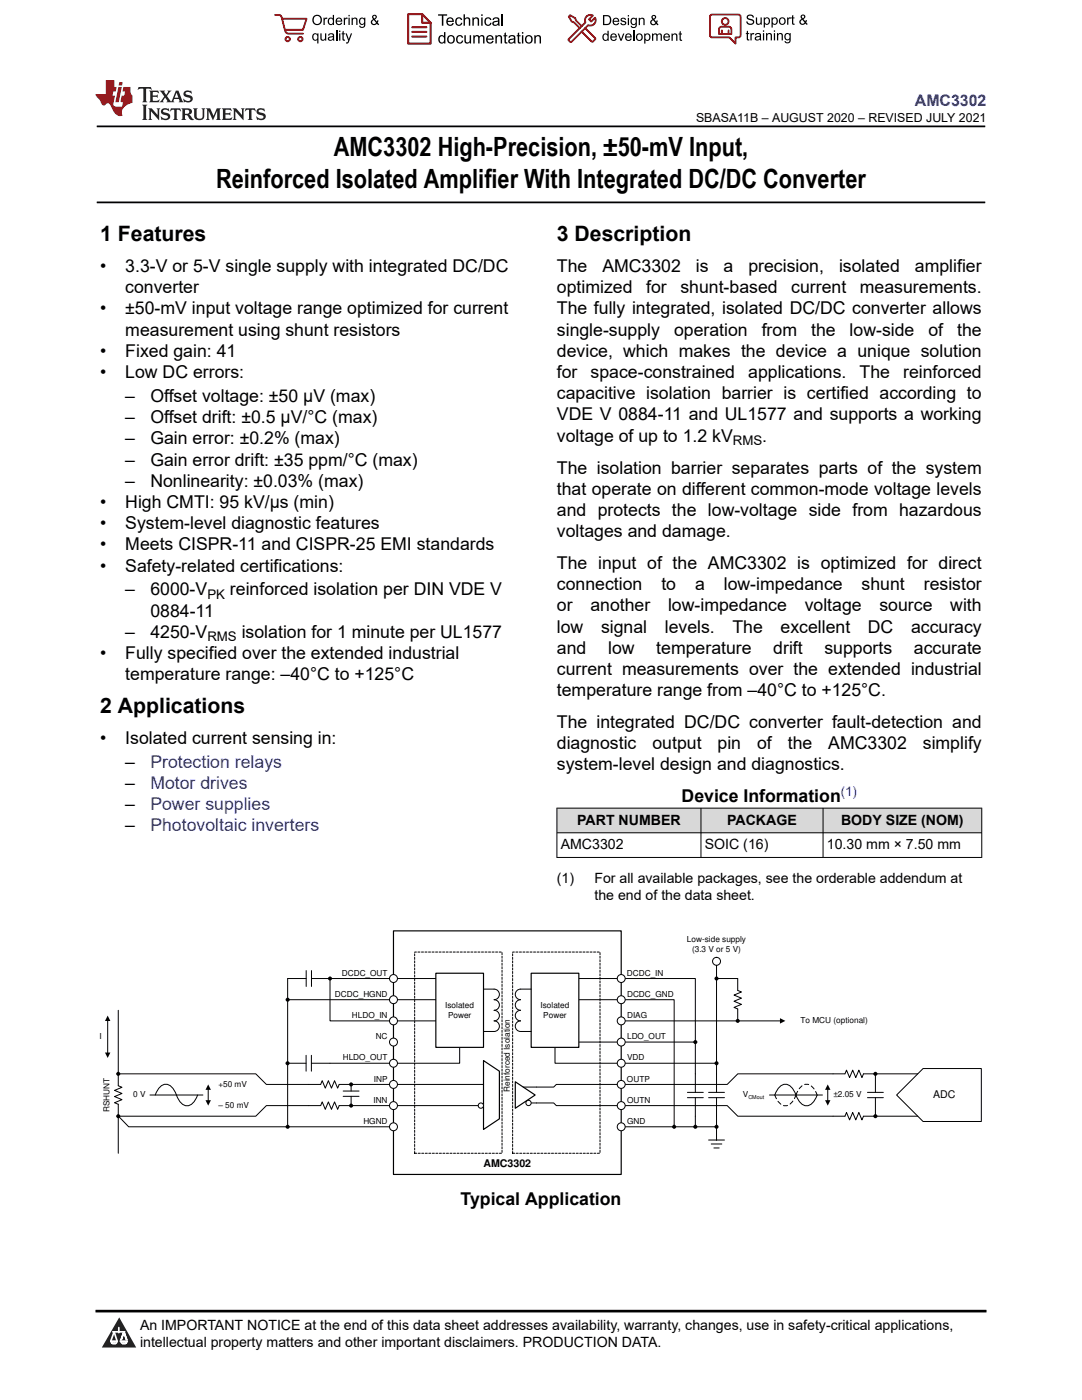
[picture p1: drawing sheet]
<svg xmlns="http://www.w3.org/2000/svg" width="216mm" height="279mm" viewBox="0 0 216 279" stroke-linecap="round" stroke-linejoin="round" font-family="sans-serif">
<path d="M19.3 25.2h177.3M19.3 40.4h177.3" fill="none" stroke="#000" stroke-width=".35"/>
<g fill="#d8d8d8">
<path d="M111.1 161.3h84.8v4.9h-84.8z" fill-rule="evenodd"/>
<path d="M111.2 161.3h28.6v4.8h-28.6z" fill-rule="evenodd"/>
<path d="M139.9 161.3h24.3v4.8h-24.3z" fill-rule="evenodd"/>
<path d="M164.3 161.3h31.5v4.8h-31.5z" fill-rule="evenodd"/>
</g>
<g fill="none" stroke="#000" stroke-width=".2">
<path d="M111.1 161.3h84.9M111.1 166.2h84.9M111.1 171.1h84.9M111.1 161.2v10M139.9 161.2v10M164.2 161.2v10M195.9 161.2v10M78.5 199.5h8.5M78.5 195.3h8.4M115.5 199.5h19v25.4M115.5 195.3h8.4M78.5 216.4h18"/>
<path d="M78.5 203.7h8.5M91.7 209v3.2h-13.2M110.7 209v3.2h13.3M115.5 208h8.5M124 216.4h-13l-.5 .5h-3.5M166.2 214.3h-19l-2.1 2.1h-21.2M78.5 220.6h21.1M107 220.1h3.5l.5 .5h34.1l2.1 2.2h19"/>
</g>
<path d="M78.5 185.8h45.5v48.6h-45.5z" fill="none" stroke="#000" stroke-width=".23"/>
<path d="M82.7 190h17.5v40.2h-17.5zM102.3 190h17.4v40.2h-17.4z" fill="none" stroke="#000" stroke-width=".2" stroke-dasharray=".4 .3"/>
<path d="M106 194.2h9.5v14.8h-9.5z" fill-rule="evenodd" fill="#fff"/>
<path d="M106 194.2h9.5v14.8h-9.5z" fill="none" stroke="#000" stroke-width=".23"/>
<path d="M87 194.2h9.5v14.8h-9.5z" fill-rule="evenodd" fill="#fff"/>
<path d="M87 194.2h9.5v14.8h-9.5z" fill="none" stroke="#000" stroke-width=".23"/>
<path d="M57.1 199.5h21.4M57.4 195.3h3.7M61.1 193.7v3.2M62.2 195.3h16.3M62.2 193.7v3.2M65.9 195.3v8.4h12.6M96.5 197.4h2.1a1.06 1.06 0 0 1 1 1.1 1.06 1.06 0 0 1-1 1 1.06 1.06 0 0 1 1 1.1 1.06 1.06 0 0 1-1 1 1.06 1.06 0 0 1 1 1.1 1.06 1.06 0 0 1-1 1 1.06 1.06 0 0 1 1 1.1 1.06 1.06 0 0 1-1 1.1h-2.1M106 197.4h-2.1a1.06 1.06 0 0 0-1.1 1.1 1.06 1.06 0 0 0 1.1 1 1.06 1.06 0 0 0-1.1 1.1 1.06 1.06 0 0 0 1.1 1 1.06 1.06 0 0 0-1.1 1.1 1.06 1.06 0 0 0 1.1 1 1.06 1.06 0 0 0-1.1 1.1 1.06 1.06 0 0 0 1.1 1.1h2.1M65.8 212.2h12.7M70.1 216.4h8.4M23.6 222.8l2.1 2.1h52.8M70.1 220.6h8.4" fill="none" stroke="#000" stroke-width=".2"/>
<g fill="#000">
<circle cx="57.4" cy="199.5" r=".41"/>
<circle cx="65.8" cy="195.3" r=".41"/>
</g>
<circle cx="78.5" cy="224.9" r=".79" fill="#fff"/>
<circle cx="78.5" cy="224.9" r=".79" fill="none" stroke="#000" stroke-width=".2"/>
<circle cx="78.5" cy="216.4" r=".79" fill="#fff"/>
<circle cx="78.5" cy="216.4" r=".79" fill="none" stroke="#000" stroke-width=".2"/>
<circle cx="78.5" cy="220.6" r=".79" fill="#fff"/>
<circle cx="78.5" cy="220.6" r=".79" fill="none" stroke="#000" stroke-width=".2"/>
<circle cx="78.5" cy="199.5" r=".79" fill="#fff"/>
<circle cx="78.5" cy="199.5" r=".79" fill="none" stroke="#000" stroke-width=".2"/>
<circle cx="78.5" cy="203.7" r=".79" fill="#fff"/>
<circle cx="78.5" cy="203.7" r=".79" fill="none" stroke="#000" stroke-width=".2"/>
<circle cx="78.5" cy="212.2" r=".79" fill="#fff"/>
<circle cx="78.5" cy="212.2" r=".79" fill="none" stroke="#000" stroke-width=".2"/>
<circle cx="78.5" cy="195.3" r=".79" fill="#fff"/>
<circle cx="78.5" cy="195.3" r=".79" fill="none" stroke="#000" stroke-width=".2"/>
<circle cx="78.5" cy="208" r=".79" fill="#fff"/>
<g fill="none" stroke="#000" stroke-width=".2">
<path d="M57.4 195.3v29.6h-.3M124 195.3h14.7v12.7h-14.7M142.7 195.3h4.5v2.4l.7 .3-1.4 .6 1.4 .6-1.4 .6 1.4 .6-1.4 .7 .7 .3v2.3M143 192.6v21.7M21.5 203.6v6.6M23.3 214.3h27.7l2.2 2.1h10.8l.3-.7 .6 1.5 .6-1.5 .6 1.5 .7-1.5 .6 1.5 .3-.8h2.4v1.3M23.6 201.6v15.1l.7 .3-1.4 .6 1.4 .6-1.4 .6 1.4 .7-1.4 .6 .7 .3v9.8M29.9 218.5h10.6M31 218.5a2.59 2.59 0 0 1 2.4-2.1 2.97 2.97 0 0 1 1.8 2.1 2.59 2.59 0 0 0 2.4 2.2 2.97 2.97 0 0 0 1.8-2.2M41.5 217.4v2.3M57.1 212.2h4M61.1 210.6v3.2"/>
<path d="M62.1 210.6v3.2M62.1 212.2h3.7M68.5 218.8h3.1M68.5 217.7h3.1M70.1 218.8v1.8h-2.4l-.3 .8-.6-1.5-.7 1.5-.6-1.5-.6 1.5-.6-1.5-.3 .7h-10.8l-2.2 2.2h-27.7M124 212.2h19M124 203.7h31.8M137.2 218h3.1M137.2 219.1h3.1M138.5 208h.2M138.7 214.3v3.7M138.7 219.1v3.7"/>
<path d="M138.5 224.9h.2M141.4 227.5h3.2M141.9 228.3h2.1M142.4 229.1h1.1M142.7 224.9h.3v2.6M143 222.8v2.1h-19"/>
<circle cx="143" cy="191.9" r=".79"/>
<circle cx="78.5" cy="208" r=".79"/>
</g>
<g fill="#000">
<path d="M21.5 202.7l.5 1.1h-1.1zM20.9 210.1h1.1l-.5 1zM41 219.6h1.1l-.6 1zM41.5 216.4l.6 1.1h-1.1zM155.6 203.2l1.1 .5-1.1 .6z"/>
<circle cx="143" cy="195.3" r=".4"/>
<circle cx="23.6" cy="214.3" r=".41"/>
<circle cx="57.4" cy="212.2" r=".4"/>
<circle cx="70.1" cy="216.4" r=".4"/>
<circle cx="138.7" cy="208" r=".4"/>
<circle cx="143" cy="212.2" r=".4"/>
<circle cx="23.6" cy="222.8" r=".41"/>
<circle cx="57.4" cy="224.9" r=".41"/>
<circle cx="70.1" cy="220.6" r=".4"/>
<circle cx="138.7" cy="224.9" r=".4"/>
<circle cx="143" cy="224.9" r=".4"/>
</g>
<circle cx="124" cy="199.5" r=".79" fill="#fff"/>
<circle cx="124" cy="199.5" r=".79" fill="none" stroke="#000" stroke-width=".2"/>
<circle cx="124" cy="208" r=".79" fill="#fff"/>
<circle cx="124" cy="208" r=".79" fill="none" stroke="#000" stroke-width=".2"/>
<circle cx="124" cy="216.4" r=".79" fill="#fff"/>
<circle cx="124" cy="216.4" r=".79" fill="none" stroke="#000" stroke-width=".2"/>
<circle cx="124" cy="212.2" r=".79" fill="#fff"/>
<circle cx="124" cy="212.2" r=".79" fill="none" stroke="#000" stroke-width=".2"/>
<circle cx="124" cy="220.6" r=".79" fill="#fff"/>
<circle cx="124" cy="220.6" r=".79" fill="none" stroke="#000" stroke-width=".2"/>
<circle cx="124" cy="195.3" r=".79" fill="#fff"/>
<circle cx="124" cy="195.3" r=".79" fill="none" stroke="#000" stroke-width=".2"/>
<circle cx="124" cy="203.7" r=".79" fill="#fff"/>
<circle cx="124" cy="203.7" r=".79" fill="none" stroke="#000" stroke-width=".2"/>
<circle cx="124" cy="224.9" r=".79" fill="#fff"/>
<g fill="none" stroke="#000" stroke-width=".2">
<path d="M138.7 208v6.3M141.4 218h3.2M141.4 219.1h3.2M143 214.3v3.7M143 219.1v3.7M146.9 203.7h.3M138.7 222.8v2.1"/>
<circle cx="124" cy="224.9" r=".79"/>
</g>
<circle cx="147.2" cy="203.7" r=".4" fill="#000"/>
<path d="M96.5 211.7l3.1 2.1v9.5l-3.1 2.1z" fill-rule="evenodd" fill="#fff"/>
<path d="M96.5 211.7l3.1 2.1v9.5l-3.1 2.1z" fill="none" stroke="#000" stroke-width=".23"/>
<path d="M102.8 215.9l4 2.6-4 2.7z" fill="#fff"/>
<path d="M102.8 215.9l4 2.6-4 2.7z" fill="none" stroke="#000" stroke-width=".23"/>
<path d="M104.4 216.9h2.6M105.5 220.1h1.5" fill="none" stroke="#000" stroke-width=".2"/>
<circle cx="105.5" cy="220.1" r=".53" fill="#fff"/>
<circle cx="105.5" cy="220.1" r=".53" fill="none" stroke="#000" stroke-width=".2"/>
<circle cx="95.9" cy="220.6" r=".53" fill="#fff"/>
<g fill="none" stroke="#000" stroke-width=".2">
<path d="M153.5 218.5h10.6M154.6 218.5a2.59 2.59 0 0 1 2.4-2.1 2.97 2.97 0 0 1 1.8 2.1 2.59 2.59 0 0 0 2.4 2.2 2.97 2.97 0 0 0 1.9-2.2M165.2 217.4v2.3"/>
<circle cx="95.9" cy="220.6" r=".53"/>
</g>
<path d="M154.6 218.5a2.59 2.59 0 0 0 2.4 2.2 2.97 2.97 0 0 0 1.8-2.2M158.8 218.5a2.59 2.59 0 0 1 2.4-2.1 2.97 2.97 0 0 1 1.9 2.1" fill="none" stroke="#000" stroke-width=".2" stroke-dasharray=".8 .6"/>
<path d="M164.6 219.6h1.1l-.5 1zM165.2 216.4l.5 1.1h-1.1z" fill="#000"/>
<path d="M178.9 218.5l5.3-5.2h11.6v10.5h-11.6z" fill-rule="evenodd" fill="#fff"/>
<path d="M166.2 214.3h2.4l.3-.7 .6 1.4 .6-1.4 .7 1.4 .6-1.4 .6 1.4 .3-.7h10.8M173.1 219.1h3.2M173.1 218h3.2M174.7 214.3v3.7M174.7 219.1v3.7M178.9 218.5l5.3-5.2h11.6v10.5h-11.6zM134.3 224.9h.2M166.2 222.8h2.4l.3-.8 .6 1.5 .6-1.5 .7 1.5 .6-1.5 .6 1.5 .3-.7h10.8" fill="none" stroke="#000" stroke-width=".2"/>
<g fill="#000">
<circle cx="174.7" cy="214.3" r=".41"/>
<circle cx="134.5" cy="224.9" r=".4"/>
<circle cx="174.7" cy="222.8" r=".41"/>
</g>
<path d="M0 0h215.9v23.8h-215.9z" fill-rule="evenodd" fill="#fff"/>
<path d="M27.7 17.4l-.2 .6 .5-.3h.6v.1v2.2l-.2 .4h1l-.2-.4v-2.2v-.1h.5l.5 .3-.1-.6zM29.8 18.1l.2 .4v1.5l-.2 .4h1.9l.1-.6a1.08 1.08 0 0 1-1.3 .2v-.7h.6l.4 .2v-.6l-.4 .2h-.6v-.6l.2-.1a1 1 0 0 1 1 .2l-.1-.5zM31.8 18.1l1 1.1-1 1.2h.9l-.2-.2 .4-.7 .5 .7-.2 .2h1.6l-.2-.2 .1-.4h1l.1 .4-.1 .2h.9l-.2-.3-.8-2h-.5l-1 2.2-.8-1.1 .9-1.1h-.8l.2 .2-.5 .7-.3-.7 .1-.2zM35.2 18.5l.4 1h-.8zM36.8 18.2a.65 .65 0 0 0-.2 .7 .65 .65 0 0 0 .6 .5l.7 .2 .1 .2a.79 .79 0 0 1-.7 .4 .79 .79 0 0 1-.7-.5l.1 .7 .2-.1a.93 .93 0 0 0 1.1 .1 .93 .93 0 0 0 .4-1 1.46 1.46 0 0 0-1.2-.6l-.1-.3a1.09 1.09 0 0 1 1.2 .2l-.2-.6-.1 .1-.6-.2zM28.4 20.9l.2 .4v2.3l-.2 .3h1l-.2-.3v-2.3l.2-.4zM29.6 21.6l.2 .4v1.6l-.2 .3h.8l-.3-.3v-1.4l1.7 1.8v-2l.2-.4h-.8l.2 .2 .1 1.1-1.2-1.3zM32.3 21.8a.65 .65 0 0 0-.2 .7 .65 .65 0 0 0 .7 .4l.6 .2 .1 .2a.79 .79 0 0 1-.7 .4 .79 .79 0 0 1-.7-.5l.1 .7 .2-.1a.93 .93 0 0 0 1.1 .1 .93 .93 0 0 0 .4-.9 1.46 1.46 0 0 0-1.2-.6l-.1-.4a1.09 1.09 0 0 1 1.2 .2l-.2-.6-.1 .1-.6-.1zM34.1 21.6l-.1 .7a.63 .63 0 0 1 .7-.4l.1 1.7-.3 .3h1l-.2-.3v-1.7a.66 .66 0 0 1 .8 .4l-.1-.7zM36.2 21.6l.2 .4v1.6l-.2 .3h.9l-.2-.2v-.7h.5l.1 .2a.79 .79 0 0 0 1.2 .6l-1-.9a.61 .61 0 0 0 .6-.6 .61 .61 0 0 0-.5-.6zM36.9 21.9h.2a.47 .47 0 0 1 .5 .1 .47 .47 0 0 1 .1 .5l-.2 .2h-.6zM38.5 21.6l.2 .2a2.27 2.27 0 0 0 .4 2 1.04 1.04 0 0 0 1.7-.7v-1.3l.2-.2h-.8l.2 .4v1.1a.6 .6 0 0 1-.6 .6 .6 .6 0 0 1-.6-.6v-1.1l.3-.4zM41.1 21.6l.2 .4v1.6l-.2 .3h.7l-.2-.3v-1.5l.9 1.9 .8-1.9v1.5l-.2 .3h1l-.3-.3v-1.6l.3-.4h-.8l-.7 1.5-.7-1.5zM44.3 21.6l.2 .4v1.6l-.2 .3h1.9l.1-.5a1.09 1.09 0 0 1-1.3 .1v-.6h.6l.4 .1v-.6l-.4 .2h-.6v-.6l.2-.1a1.01 1.01 0 0 1 1 .3l-.1-.6zM46.4 21.6l.3 .4v1.6l-.3 .3h.8l-.2-.3v-1.4l1.6 1.8v-2l.2-.4h-.7l.2 .2v1.1l-1.2-1.3zM49 21.6l-.1 .7a.63 .63 0 0 1 .8-.4v1.7l-.3 .3h1l-.2-.3v-1.7a.66 .66 0 0 1 .8 .4l-.1-.7zM51.4 21.8a.65 .65 0 0 0-.2 .7 .65 .65 0 0 0 .6 .4l.6 .2 .2 .2a.79 .79 0 0 1-.8 .4 .79 .79 0 0 1-.6-.5l.1 .7 .2-.1a.93 .93 0 0 0 1 .1 .93 .93 0 0 0 .5-.9 1.46 1.46 0 0 0-1.3-.6l-.1-.4a1.09 1.09 0 0 1 1.3 .2l-.2-.6-.2 .1-.5-.1z" fill="#231f20"/>
<path d="M21.1 16v2.8h-2.1l.1 .3 .9 1a.95 .95 0 0 0 .9 .9 .59 .59 0 0 1 .6-.4 .59 .59 0 0 1 .5 .4l.4 .8a1.59 1.59 0 0 0 2.1 1.3 1.61 1.61 0 0 1 1-2.2l1-.4-.1-1.5a1.59 1.59 0 0 1-.4-1.6h-1.4l-.2 .9h.5l-.1 .8h-.5l-.2 1v.2l.4 .1-.2 .9h-.6a.73 .73 0 0 1-1.1-.7l.3-1.5h-.5l.2-.8h.5l.2-.9h-.5v-1.4zM23.6 17.4l-.6 3h.7l.6-3zM23.8 16.4l-.1 .7h.7l.1-.7z" fill="#ed1c24"/>
<g fill="#000">
<path d="M62.3 4a1 1 0 0 1 2 0 1 1 0 0 1-2 0zM62.8 3.4a.78 .78 0 0 0-.1 1.1 .78 .78 0 0 0 1.1 .1 .78 .78 0 0 0 .1-1.1 .78 .78 0 0 0-1.1-.1z" fill-rule="evenodd"/>
<path d="M62.5 6.8l.4-.2 .4 .3v-.2h.2v2h-.2v-.7a.68 .68 0 0 1-.9-.1 .68 .68 0 0 1 0-.9zM62.6 7a.51 .51 0 0 0-.1 .6 .51 .51 0 0 0 .7 .2 .51 .51 0 0 0 .1-.7 .51 .51 0 0 0-.7-.1z" fill-rule="evenodd"/>
<path d="M64.5 3.5h.3v.3l.1-.3h.3l.1 .1-.1 .2a.32 .32 0 0 0-.3 0 .32 .32 0 0 0-.1 .4v.8h-.3z" fill-rule="evenodd"/>
<path d="M63.9 6.7h.3v.8a.36 .36 0 0 0 .3 .4 .36 .36 0 0 0 .4-.5v-.7h.2v1.4h-.2v-.2a.51 .51 0 0 1-.6 .2 .51 .51 0 0 1-.4-.5z" fill-rule="evenodd"/>
<path d="M65.6 3.7l.4-.2 .4 .2v-.7h.3v2h-.3v-.2a.7 .7 0 0 1-1-.1 .7 .7 0 0 1 .2-1zM65.8 3.8a.51 .51 0 0 0-.1 .7 .51 .51 0 0 0 .6 .2 .51 .51 0 0 0 .1-.7 .51 .51 0 0 0-.6-.2z" fill-rule="evenodd"/>
<path d="M65.6 6.8a.66 .66 0 0 1 .8-.1 .66 .66 0 0 1 .3 .8v.6h-.2l-.1-.2a.52 .52 0 0 1-.7 .2 .52 .52 0 0 1-.2-.6l.3-.2a.42 .42 0 0 0 .6-.3l-.3-.2-.3 .1-.1 .2h-.3zM65.7 7.6a.35 .35 0 0 0 .3 .4 .35 .35 0 0 0 .4-.4v-.2z" fill-rule="evenodd"/>
<path d="M67.7 6.1h.2v.3h-.2zM67.7 6.7h.2v1.4h-.2z" fill-rule="evenodd"/>
<path d="M67.1 3.7a.68 .68 0 0 1 .9-.1 .68 .68 0 0 1 .3 .7h-1.1a.42 .42 0 0 0 .3 .5 .42 .42 0 0 0 .5-.3h.3a.73 .73 0 0 1-1.1 .4 .73 .73 0 0 1-.1-1.2zM67.4 3.8l-.2 .3h.8l-.2-.4z" fill-rule="evenodd"/>
<path d="M68.6 3.5h.2v.3l.2-.3h.3l.1 .1-.1 .2a.32 .32 0 0 0-.4 0 .32 .32 0 0 0-.1 .4v.8h-.2z" fill-rule="evenodd"/>
<path d="M68.3 6.3l.3-.1v.5h.2v.1h-.2v.9l.3 .4a.36 .36 0 0 1-.4 0 .36 .36 0 0 1-.2-.4v-.9h-.1v-.1h.1z" fill-rule="evenodd"/>
<path d="M68.9 6.7h.3l.4 1.1 .4-1.1h.3l-.6 1.4a.51 .51 0 0 1-.6 .6l-.1-.3h.3l.2-.3z" fill-rule="evenodd"/>
<path d="M69.5 3h.3v.3h-.3zM69.5 3.5h.3v1.5h-.3z" fill-rule="evenodd"/>
<path d="M70.2 3.5h.2v.2a.52 .52 0 0 1 .6-.2 .52 .52 0 0 1 .3 .6v.9h-.2v-.9a.34 .34 0 0 0-.3-.4 .34 .34 0 0 0-.4 .3v1h-.2z" fill-rule="evenodd"/>
<path d="M71.8 3.7l.4-.2 .5 .2v-.2h.2v1.3a.64 .64 0 0 1-.5 .8 .64 .64 0 0 1-.7-.5h.2a.41 .41 0 0 0 .5 .2 .41 .41 0 0 0 .2-.5 .69 .69 0 0 1-.9-.1 .69 .69 0 0 1 .1-1zM72 3.8a.5 .5 0 0 0-.1 .7 .5 .5 0 0 0 .7 .1 .5 .5 0 0 0 .1-.6 .5 .5 0 0 0-.7-.2z" fill-rule="evenodd"/>
<path d="M74.4 3.1a.47 .47 0 0 1 .7 .1 .47 .47 0 0 1-.3 .7l.4 .4 .1-.3 .2 .1-.1 .4 .3 .3-.2 .2-.3-.3a.63 .63 0 0 1-1 .1 .63 .63 0 0 1 .3-1l-.3-.4zM74.5 3.4a.27 .27 0 0 0 .5 0 .27 .27 0 0 0-.5 0zM74.4 4.1a.4 .4 0 0 0 0 .6 .4 .4 0 0 0 .6-.1l-.4-.6z" fill-rule="evenodd"/>
<path d="M87.4 2.9h1.8v.2h-.7v2h-.3v-2h-.8z" fill-rule="evenodd"/>
<path d="M87.6 7.2l.5-.2 .5 .2v-.8h.3v2.3h-.3v-.2a.76 .76 0 0 1-1-.1 .76 .76 0 0 1-.1-1zM87.9 7.4a.58 .58 0 0 0-.2 .7 .58 .58 0 0 0 .8 .2 .58 .58 0 0 0 .1-.7 .58 .58 0 0 0-.7-.2z" fill-rule="evenodd"/>
<path d="M89.5 7.2a.81 .81 0 0 1 1.1 .1 .81 .81 0 0 1-.2 1.2 .81 .81 0 0 1-1.1-.2l-.1-.7zM89.6 7.4a.57 .57 0 0 0 0 .8 .57 .57 0 0 0 .8 0 .57 .57 0 0 0 0-.7 .57 .57 0 0 0-.8-.1z" fill-rule="evenodd"/>
<path d="M89.3 3.7a.77 .77 0 0 1 .9-.2 .77 .77 0 0 1 .4 .9h-1.3a.48 .48 0 0 0 .4 .5 .48 .48 0 0 0 .6-.3h.3a.83 .83 0 0 1-1.3 .4 .83 .83 0 0 1 0-1.3zM89.5 3.8l-.2 .4h1l-.3-.5z" fill-rule="evenodd"/>
<path d="M91 3.7a.7 .7 0 0 1 1.2 .3h-.2a.45 .45 0 0 0-.6-.3 .45 .45 0 0 0-.3 .6 .45 .45 0 0 0 .3 .6 .45 .45 0 0 0 .6-.4l.3 .1a.76 .76 0 0 1-1.1 .5 .76 .76 0 0 1-.3-1.1z" fill-rule="evenodd"/>
<path d="M91.2 7.2a.7 .7 0 0 1 1.2 .3l-.3 .1a.45 .45 0 0 0-.5-.4 .45 .45 0 0 0-.3 .7 .45 .45 0 0 0 .3 .6 .45 .45 0 0 0 .6-.4h.2a.76 .76 0 0 1-1 .5 .76 .76 0 0 1-.4-1.1z" fill-rule="evenodd"/>
<path d="M92.5 2.9h.3v.8a.59 .59 0 0 1 .7-.2 .59 .59 0 0 1 .3 .6v1h-.2v-1a.4 .4 0 0 0-.5-.4 .4 .4 0 0 0-.3 .5v.9h-.3z" fill-rule="evenodd"/>
<path d="M92.7 7h.2v.9a.41 .41 0 0 0 .5 .6 .41 .41 0 0 0 .3-.6v-.9h.3v1.7h-.3v-.3a.58 .58 0 0 1-.7 .3 .58 .58 0 0 1-.3-.7z" fill-rule="evenodd"/>
<path d="M94.3 3.5h.2v.2a.59 .59 0 0 1 .7-.2 .59 .59 0 0 1 .4 .6v1h-.3v-1a.41 .41 0 0 0-.4-.4 .41 .41 0 0 0-.4 .5v.9h-.2z" fill-rule="evenodd"/>
<path d="M94.4 7h.3v.3a.56 .56 0 0 1 1 0 .54 .54 0 0 1 .6-.3 .54 .54 0 0 1 .4 .5v1.2h-.3v-1.1a.34 .34 0 0 0-.3-.4 .34 .34 0 0 0-.4 .3v1.2h-.3v-1.1a.38 .38 0 0 0-.5-.3 .38 .38 0 0 0-.2 .5v.9h-.3z" fill-rule="evenodd"/>
<path d="M96 2.9h.3v.3h-.3zM96 3.5h.3v1.6h-.3z" fill-rule="evenodd"/>
<path d="M96.8 3.7a.7 .7 0 0 1 1.3 .3h-.3a.45 .45 0 0 0-.6-.3 .45 .45 0 0 0-.3 .6 .45 .45 0 0 0 .3 .6 .45 .45 0 0 0 .6-.4l.3 .1a.76 .76 0 0 1-1.1 .5 .76 .76 0 0 1-.3-1.1z" fill-rule="evenodd"/>
<path d="M97.2 7.2a.77 .77 0 0 1 .9-.1 .77 .77 0 0 1 .4 .8h-1.2a.48 .48 0 0 0 .3 .6 .48 .48 0 0 0 .6-.4l.3 .1a.83 .83 0 0 1-1.3 .3 .83 .83 0 0 1 0-1.3zM97.4 7.4l-.1 .3h.9l-.2-.4z" fill-rule="evenodd"/>
<path d="M98.8 7h.3v.3a.59 .59 0 0 1 .7-.3 .59 .59 0 0 1 .4 .7v1h-.3v-1a.41 .41 0 0 0-.5-.5 .41 .41 0 0 0-.3 .6v.9h-.3z" fill-rule="evenodd"/>
<path d="M98.4 3.7a.74 .74 0 0 1 1-.2 .74 .74 0 0 1 .3 .9v.7h-.3v-.2a.59 .59 0 0 1-.8 .3 .59 .59 0 0 1-.3-.8l1.1-.3a.42 .42 0 0 0-.4-.4 .42 .42 0 0 0-.5 .3h-.2zM98.6 4.5a.36 .36 0 0 0 .2 .5 .36 .36 0 0 0 .5-.2l.1-.5z" fill-rule="evenodd"/>
<path d="M100.7 6.6l.2-.1v.5h.3v.2h-.3v1l.1 .2h.2l.1 .3a.41 .41 0 0 1-.5-.1 .41 .41 0 0 1-.1-.4v-1h-.2v-.2h.2z" fill-rule="evenodd"/>
<path d="M101.6 7.2a.74 .74 0 0 1 .9-.2 .74 .74 0 0 1 .3 1l.1 .7h-.3v-.2a.59 .59 0 0 1-.8 .2 .59 .59 0 0 1-.3-.8l1-.3a.42 .42 0 0 0-.3-.4 .42 .42 0 0 0-.5 .3h-.3zM101.8 8.1a.36 .36 0 0 0 .1 .5 .36 .36 0 0 0 .5-.3l.2-.4z" fill-rule="evenodd"/>
<path d="M103.3 6.6l.3-.1v.5h.3v.2h-.3v1l.1 .2h.2v.3a.41 .41 0 0 1-.5-.1 .41 .41 0 0 1-.1-.4v-1h-.2v-.2h.2z" fill-rule="evenodd"/>
<path d="M104.1 6.4h.3v.3h-.3zM104.1 7h.3v1.7h-.3z" fill-rule="evenodd"/>
<path d="M105 7.2a.81 .81 0 0 1 1.1 .1 .81 .81 0 0 1-.1 1.2 .81 .81 0 0 1-1.2-.2v-.7zM105.2 7.4a.57 .57 0 0 0-.1 .8 .57 .57 0 0 0 .8 0 .57 .57 0 0 0 0-.7 .57 .57 0 0 0-.7-.1z" fill-rule="evenodd"/>
<path d="M106.6 7h.3v.3a.59 .59 0 0 1 .7-.3 .59 .59 0 0 1 .4 .7v1h-.3v-1a.41 .41 0 0 0-.5-.5 .41 .41 0 0 0-.3 .6v.9h-.3z" fill-rule="evenodd"/>
<path d="M120.3 3h.7a1 1 0 0 1 1 1 1 1 0 0 1-1 1h-.7zM120.6 3.2v1.6h.4a.77 .77 0 0 0 .7-.8 .77 .77 0 0 0-.7-.8z" fill-rule="evenodd"/>
<path d="M120.4 6.9l.4-.2 .4 .2v-.8h.3v2h-.3v-.1a.7 .7 0 0 1-.9-.2 .7 .7 0 0 1 .1-.9zM120.6 7a.51 .51 0 0 0-.1 .7 .51 .51 0 0 0 .6 .1 .51 .51 0 0 0 .1-.6 .51 .51 0 0 0-.6-.2z" fill-rule="evenodd"/>
<path d="M122 6.9a.68 .68 0 0 1 .8-.2 .68 .68 0 0 1 .3 .8h-1.1a.42 .42 0 0 0 .3 .5 .42 .42 0 0 0 .5-.3h.3a.73 .73 0 0 1-1.1 .3 .73 .73 0 0 1 0-1.1zM122.2 7l-.2 .3h.8l-.2-.4z" fill-rule="evenodd"/>
<path d="M122.4 3.7a.68 .68 0 0 1 .8-.1 .68 .68 0 0 1 .4 .8h-1.1a.42 .42 0 0 0 .3 .4 .42 .42 0 0 0 .5-.3l.3 .1a.73 .73 0 0 1-1.2 .3 .73 .73 0 0 1 0-1.2zM122.6 3.8l-.1 .3h.8l-.2-.3z" fill-rule="evenodd"/>
<path d="M123.9 3.7l.1-.1a.62 .62 0 0 1 .9 .3l-.2 .1a.29 .29 0 0 0-.3-.3 .29 .29 0 0 0-.3 .3l.1 .1a.58 .58 0 0 1 .6 .1 .58 .58 0 0 1 .1 .6 .67 .67 0 0 1-1.1-.2l.2-.1a.33 .33 0 0 0 .4 .4 .33 .33 0 0 0 .3-.4 .71 .71 0 0 1-.9-.6z" fill-rule="evenodd"/>
<path d="M123.3 6.7h.2l.4 1.2 .4-1.2h.3l-.6 1.4h-.2z" fill-rule="evenodd"/>
<path d="M125.3 3h.2v.3h-.2zM125.3 3.6h.2v1.4h-.2z" fill-rule="evenodd"/>
<path d="M124.9 6.9a.68 .68 0 0 1 .8-.2 .68 .68 0 0 1 .4 .8h-1.1a.42 .42 0 0 0 .3 .5 .42 .42 0 0 0 .5-.3h.3a.73 .73 0 0 1-1.2 .3 .73 .73 0 0 1 0-1.1zM125.1 7l-.1 .3h.8l-.2-.4z" fill-rule="evenodd"/>
<path d="M126 3.7l.4-.2 .4 .2v-.1h.3v1.2a.64 .64 0 0 1-.5 .8 .64 .64 0 0 1-.8-.5l.3 .1a.41 .41 0 0 0 .5 .2 .41 .41 0 0 0 .2-.6 .69 .69 0 0 1-.9-.1 .69 .69 0 0 1 .1-1zM126.2 3.9a.5 .5 0 0 0-.1 .6 .5 .5 0 0 0 .6 .2 .5 .5 0 0 0 .2-.7 .5 .5 0 0 0-.7-.1z" fill-rule="evenodd"/>
<path d="M126.9 7.4a.73 .73 0 0 1 1.4 0 .73 .73 0 0 1-1.4 0zM127.3 7a.5 .5 0 0 0-.1 .7 .5 .5 0 0 0 .7 0 .5 .5 0 0 0 0-.6 .5 .5 0 0 0-.6-.1z" fill-rule="evenodd"/>
<path d="M127.5 3.6h.2v.2a.52 .52 0 0 1 .6-.3 .52 .52 0 0 1 .3 .6v.9h-.2v-.9a.34 .34 0 0 0-.3-.4 .34 .34 0 0 0-.4 .3v1h-.2z" fill-rule="evenodd"/>
<path d="M128.5 6.7h.3v.2a.67 .67 0 0 1 .9 0 .67 .67 0 0 1 0 .9 .55 .55 0 0 1-.9 .2v.7h-.3zM128.9 7a.5 .5 0 0 0-.1 .7 .5 .5 0 0 0 .6 .1 .5 .5 0 0 0 .2-.6 .5 .5 0 0 0-.7-.2z" fill-rule="evenodd"/>
<path d="M130.1 6.7h.2v.2a.49 .49 0 0 1 .9 0l.4-.2a.42 .42 0 0 1 .5 .4v1h-.3v-.9a.3 .3 0 0 0-.2-.3 .3 .3 0 0 0-.4 .2v1h-.2v-.9a.33 .33 0 0 0-.5-.3 .33 .33 0 0 0-.2 .5v.7h-.2z" fill-rule="evenodd"/>
<path d="M130.1 3.1a.47 .47 0 0 1 .8 .1 .47 .47 0 0 1-.3 .7l.3 .4 .1-.2h.3l-.2 .5 .3 .3-.2 .2-.3-.3a.63 .63 0 0 1-1 .1 .63 .63 0 0 1 .3-1l-.2-.5zM130.2 3.5a.27 .27 0 0 0 .5 0 .27 .27 0 0 0-.5 0zM130.2 4.1a.4 .4 0 0 0 0 .7 .4 .4 0 0 0 .6-.2l-.5-.6z" fill-rule="evenodd"/>
<path d="M132.5 6.9a.68 .68 0 0 1 .9-.2 .68 .68 0 0 1 .3 .8h-1.1a.42 .42 0 0 0 .3 .5 .42 .42 0 0 0 .5-.3h.3a.73 .73 0 0 1-1.1 .3 .73 .73 0 0 1-.1-1.1zM132.7 7l-.1 .3h.8l-.2-.4z" fill-rule="evenodd"/>
<path d="M134 6.7h.2v.2a.52 .52 0 0 1 .6-.2 .52 .52 0 0 1 .4 .6v.8h-.3v-.8a.34 .34 0 0 0-.2-.4 .34 .34 0 0 0-.4 .2l-.1 1h-.2z" fill-rule="evenodd"/>
<path d="M135.6 6.3l.2-.1v.5h.3v.2h-.3v.8l.3 .4a.36 .36 0 0 1-.4 0 .36 .36 0 0 1-.1-.4v-.8h-.2v-.2h.2z" fill-rule="evenodd"/>
<path d="M149.2 3a.8 .8 0 0 1 1.2 .5h-.2a.44 .44 0 0 0-.5-.4 .44 .44 0 0 0-.4 .5l.2 .1a.9 .9 0 0 1 1 .8 .84 .84 0 0 1-.9 .5 .84 .84 0 0 1-.7-.7h.3a.52 .52 0 0 0 .5 .5 .52 .52 0 0 0 .5-.6l-.2-.1a.85 .85 0 0 1-1-.8z" fill-rule="evenodd"/>
<path d="M149 6.3l.3-.2v.5h.2v.2h-.2v.9l.2 .4a.36 .36 0 0 1-.4-.1 .36 .36 0 0 1-.1-.4v-.8h-.2v-.2h.2z" fill-rule="evenodd"/>
<path d="M149.7 6.6h.3v.2l.1-.2h.3l.1 .1-.1 .2a.32 .32 0 0 0-.3 0 .32 .32 0 0 0-.1 .4v.8h-.3z" fill-rule="evenodd"/>
<path d="M150.7 6.8a.66 .66 0 0 1 .9-.2 .66 .66 0 0 1 .3 .9v.6h-.2l-.1-.2a.52 .52 0 0 1-.7 .2 .52 .52 0 0 1-.2-.7l.2-.1a.42 .42 0 0 0 .7-.3l-.3-.2h-.3l-.1 .3-.3-.1zM150.9 7.5a.35 .35 0 0 0 .3 .5 .35 .35 0 0 0 .4-.4v-.3z" fill-rule="evenodd"/>
<path d="M150.8 3.5h.3v.8a.36 .36 0 0 0 .3 .5 .36 .36 0 0 0 .4-.5v-.8h.2v1.4h-.2v-.2a.51 .51 0 0 1-.6 .3 .51 .51 0 0 1-.4-.6z" fill-rule="evenodd"/>
<path d="M152.2 6.1h.3v.2h-.3zM152.2 6.6h.3v1.5h-.3z" fill-rule="evenodd"/>
<path d="M152.4 3.5h.2v.2a.67 .67 0 0 1 .9 0 .67 .67 0 0 1 .1 .9 .55 .55 0 0 1-1 .2v.7h-.2zM152.7 3.8a.5 .5 0 0 0-.1 .7 .5 .5 0 0 0 .7 .1 .5 .5 0 0 0 .1-.6 .5 .5 0 0 0-.7-.2z" fill-rule="evenodd"/>
<path d="M152.9 6.6h.2v.2a.52 .52 0 0 1 .6-.2 .52 .52 0 0 1 .3 .6v.9h-.2v-.9a.34 .34 0 0 0-.3-.4 .34 .34 0 0 0-.4 .2v1.1h-.2z" fill-rule="evenodd"/>
<path d="M153.9 3.5h.3v.2a.67 .67 0 0 1 .9 0 .67 .67 0 0 1 0 .9 .55 .55 0 0 1-.9 .2v.7h-.3zM154.3 3.8a.5 .5 0 0 0-.1 .7 .5 .5 0 0 0 .6 .1 .5 .5 0 0 0 .2-.6 .5 .5 0 0 0-.7-.2z" fill-rule="evenodd"/>
<path d="M154.4 6.1h.3v.2h-.3zM154.4 6.6h.3v1.5h-.3z" fill-rule="evenodd"/>
<path d="M155 6.6h.3v.2a.52 .52 0 0 1 .6-.2 .52 .52 0 0 1 .3 .6v.9h-.2v-.9a.34 .34 0 0 0-.3-.4 .34 .34 0 0 0-.4 .2v1.1h-.3z" fill-rule="evenodd"/>
<path d="M155.4 4.2a.75 .75 0 0 1 1.5 0 .75 .75 0 0 1-1.5 0zM155.8 3.8a.5 .5 0 0 0-.1 .7 .5 .5 0 0 0 .8 0 .5 .5 0 0 0 0-.7 .5 .5 0 0 0-.7 0z" fill-rule="evenodd"/>
<path d="M156.7 6.8l.4-.2 .5 .2v-.2h.2v1.3a.64 .64 0 0 1-.5 .7 .64 .64 0 0 1-.8-.4h.3a.41 .41 0 0 0 .5 .2 .41 .41 0 0 0 .2-.5 .69 .69 0 0 1-.9-.1 .69 .69 0 0 1 .1-1zM156.9 6.9a.5 .5 0 0 0-.1 .7 .5 .5 0 0 0 .6 .1 .5 .5 0 0 0 .2-.7 .5 .5 0 0 0-.7-.1z" fill-rule="evenodd"/>
<path d="M157.1 3.5h.2v.2l.1-.2h.3h.2l-.1 .3a.32 .32 0 0 0-.4 0 .32 .32 0 0 0-.1 .4v.7h-.2z" fill-rule="evenodd"/>
<path d="M158 3.1l.3-.1v.5h.2v.2h-.2v.8l.3 .4a.36 .36 0 0 1-.4 0 .36 .36 0 0 1-.2-.4v-.8h-.1v-.2h.1z" fill-rule="evenodd"/>
<path d="M159.9 3a.47 .47 0 0 1 .7 .1 .47 .47 0 0 1-.3 .7l.4 .5 .1-.3h.2l-.1 .5 .3 .3-.2 .2-.3-.3a.63 .63 0 0 1-1 .1 .63 .63 0 0 1 .3-1l-.3-.5zM160 3.4a.27 .27 0 0 0 .5 0 .27 .27 0 0 0-.5 0zM159.9 4.1a.4 .4 0 0 0 0 .6 .4 .4 0 0 0 .6-.2l-.4-.6z" fill-rule="evenodd"/>
</g>
<path d="M67.2 6.1v2M126.5 6.1v2" fill="none" stroke="#000" stroke-width=".25"/>
<g fill="none" stroke="#de0000" stroke-width=".37">
<path d="M54.9 3h.9a1.19 1.19 0 0 1 .6 1.2l.6 2.1a.85 .85 0 0 0 1 .4h2.5M56.3 3.7h4.9l-.7 2.2h-3.6M116.1 5.2l-1.2-1.1-.1-.5-1-.6-.3 .3 .6 1 .5 .2 1.1 1.1M116.8 5.6l1.9 2v.3l-.4 .4h-.3l-1.9-2zM116.8 5.6l.6-.6a1.07 1.07 0 0 0 1.2-.2 1.07 1.07 0 0 0 .1-1.3l-.7 .8-.5-.4 .8-.8a1.07 1.07 0 0 0-1.2 .2 1.07 1.07 0 0 0-.3 1.2l-3.3 3.3v.3l.3 .3h.2l2.1-2.1M141.7 3.1l.4-.2h5.3l.3 .2 .1 3.9-.2 .4-.8 .1v1.2l-1.3-1.2h-3.4l-.4-.2zM143.5 5.6l.5-.3 1.7 .1 .2 .5v.9h-2.4zM144 6.1v.7M145.4 6.1v.7"/>
<circle cx="57.4" cy="7.8" r=".44"/>
<circle cx="59.9" cy="7.8" r=".44"/>
<circle cx="144.7" cy="4.3" r=".67"/>
</g>
<path d="M100.2 2.9v2.2" fill="none" stroke="#000" stroke-width=".28"/>
<path d="M81.4 2.8h2.8v1.7h1.7v4.2h-4.5zM82.3 6.4h2.8M82.3 5.4h2.8M82.3 7.3h2.8M84.2 2.8l1.7 1.7" fill="none" stroke="#de0000" stroke-width=".42"/>
<path d="M0 261.4h215.9v18h-215.9z" fill-rule="evenodd" fill="#fff"/>
<path d="M23.8 262.9l3.4 6h-6.9z" fill="#231f20"/>
<path d="M22.1 267.7h1.3l-.4 .5h-.3a.55 .55 0 0 1-.6-.5z" fill-rule="evenodd" fill="#fff"/>
<path d="M22.1 267.7h1.3l-.4 .5h-.3a.55 .55 0 0 1-.6-.5z" fill="none" stroke="#231f20" stroke-width=".34"/>
<path d="M22.1 267.7h1.3l-.4 .5h-.5zM22.6 265.8h.1M22.6 265.8h2.3zM23.7 265.9h.1M23.7 264.9v1zM24 267.7h.1" fill="none" stroke="#fff" stroke-width=".34"/>
<path d="M24.7 265.8l-.7 1.9z" fill="#fff"/>
<path d="M24.7 265.8l-.7 1.9z" fill="none" stroke="#fff" stroke-width=".34"/>
<path d="M24.7 265.8l.7 1.9z" fill="#fff"/>
<path d="M24.7 265.8l.7 1.9zM25.3 267.7h.1" fill="none" stroke="#fff" stroke-width=".34"/>
<path d="M22.8 265.8l-.7 1.9z" fill="#fff"/>
<path d="M22.8 265.8l-.7 1.9z" fill="none" stroke="#fff" stroke-width=".34"/>
<path d="M22.8 265.8l.6 1.9z" fill="#fff"/>
<path d="M22.8 265.8l.6 1.9z" fill="none" stroke="#fff" stroke-width=".34"/>
<path d="M24.1 267.7h1.3a.65 .65 0 0 1-.6 .5 .65 .65 0 0 1-.7-.5z" fill-rule="evenodd" fill="#fff"/>
<path d="M24.1 267.7h1.3a.65 .65 0 0 1-.6 .5 .65 .65 0 0 1-.7-.5z" fill="none" stroke="#231f20" stroke-width=".34"/>
<path d="M24 267.7h.1M24.1 267.7h1.3l-.4 .5h-.5z" fill="none" stroke="#fff" stroke-width=".34"/>
<path d="M19 261.7h177.8" fill="none" stroke="#000" stroke-width=".53"/>
<g font-size="5.3">
<text x="66.6" y="31.2">AMC3302 High-Precision, ±50-mV Input,</text>
<text x="43.1" y="37.5">Reinforced Isolated Amplifier With Integrated DC/DC Converter</text>
</g>
<g font-size="4.2">
<text x="20" y="48.1">1 Features</text>
<text x="111.1" y="48.1">3 Description</text>
<text x="20" y="142.3">2 Applications</text>
</g>
<g font-size="3.5">
<text x="20" y="54.3">•</text>
<text x="25" y="54.3">3.3-V or 5-V single supply with integrated DC/DC</text>
<text x="25" y="58.5">converter</text>
<text x="111.1" y="54.3">The</text>
<text x="111.1" y="58.5">optimized</text>
<text x="120.2" y="54.3">AMC3302</text>
<text x="128.9" y="58.5">for</text>
<text x="135.8" y="58.5">shunt-based</text>
<text x="138.9" y="54.3">is</text>
<text x="144.4" y="54.3">a</text>
<text x="149.3" y="54.3">precision,</text>
<text x="157.9" y="58.5">current</text>
<text x="167.4" y="54.3">isolated</text>
<text x="171.6" y="58.5">measurements.</text>
<text x="182.6" y="54.3">amplifier</text>
<text x="20" y="62.8">•</text>
<text x="25" y="62.8">±50-mV input voltage range optimized for current</text>
<text x="111.1" y="62.8">The fully integrated, isolated DC/DC converter allows</text>
<text x="20" y="71.2">•</text>
<text x="25" y="67">measurement using shunt resistors</text>
<text x="25" y="71.2">Fixed gain: 41</text>
<text x="111.1" y="67">single-supply</text>
<text x="111.1" y="71.2">device, which makes the device a unique solution</text>
<text x="134.5" y="67">operation</text>
<text x="152" y="67">from</text>
<text x="161.8" y="67">the</text>
<text x="169.5" y="67">low-side</text>
<text x="185.3" y="67">of</text>
<text x="191" y="67">the</text>
<text x="20" y="75.5">•</text>
<text x="25" y="75.5">Low DC errors:</text>
<text x="111.1" y="75.5">for</text>
<text x="117.9" y="75.5">space-constrained</text>
<text x="149.3" y="75.5">applications.</text>
<text x="171.5" y="75.5">The</text>
<text x="180.2" y="75.5">reinforced</text>
<text x="25" y="80.2">–</text>
<text x="30" y="80.2">Offset voltage: ±50 μV (max)</text>
<text x="111.1" y="79.7">capacitive isolation barrier is certified according to</text>
<text x="111.1" y="83.9">VDE V 0884-11 and UL1577 and supports a working</text>
<text x="25" y="84.4">–</text>
<text x="25" y="88.7">–</text>
<text x="30" y="84.4">Offset drift: ±0.5 μV/°C (max)</text>
<text x="30" y="88.7">Gain error: ±0.2% (max)</text>
<text x="111.1" y="88.2">voltage of up to 1.2 kV</text>
<text x="152.1" y="88.2">.</text>
<text x="25" y="92.9">–</text>
<text x="30" y="92.9">Gain error drift: ±35 ppm/°C (max)</text>
<text x="111.1" y="94.5">The isolation barrier separates parts of the system</text>
<text x="20" y="101.4">•</text>
<text x="25" y="97.1">–</text>
<text x="25" y="101.4">High CMTI: 95 kV/µs (min)</text>
<text x="30" y="97.1">Nonlinearity: ±0.03% (max)</text>
<text x="111.1" y="98.7">that operate on different common-mode voltage levels</text>
<text x="20" y="105.6">•</text>
<text x="25" y="105.6">System-level diagnostic features</text>
<text x="111.1" y="107.2">voltages and damage.</text>
<text x="111.1" y="103">and protects the low-voltage side from hazardous</text>
<text x="20" y="109.8">•</text>
<text x="25" y="109.8">Meets CISPR-11 and CISPR-25 EMI standards</text>
<text x="111.1" y="113.6">The input of the AMC3302 is optimized for direct</text>
<text x="20" y="114.1">•</text>
<text x="25" y="114.1">Safety-related certifications:</text>
<text x="25" y="118.8">–</text>
<text x="30" y="118.8">6000-V</text>
<text x="45.9" y="118.8">reinforced isolation per DIN VDE V</text>
<text x="111.1" y="117.8">connection</text>
<text x="132" y="117.8">to</text>
<text x="138.7" y="117.8">a</text>
<text x="144.4" y="117.8">low-impedance</text>
<text x="171.9" y="117.8">shunt</text>
<text x="184.3" y="117.8">resistor</text>
<text x="30" y="123.1">0884-11</text>
<text x="111.1" y="122">or</text>
<text x="117.8" y="122">another</text>
<text x="133.3" y="122">low-impedance</text>
<text x="160.6" y="122">voltage</text>
<text x="175.5" y="122">source</text>
<text x="189.6" y="122">with</text>
<text x="20" y="131.5">•</text>
<text x="25" y="131.5">Fully specified over the extended industrial</text>
<text x="25" y="127.3">–</text>
<text x="30" y="127.3">4250-V</text>
<text x="48.2" y="127.3">isolation for 1 minute per UL1577</text>
<text x="111.1" y="126.3">low</text>
<text x="111.1" y="130.5">and</text>
<text x="119.9" y="126.3">signal</text>
<text x="121.3" y="130.5">low</text>
<text x="131" y="130.5">temperature</text>
<text x="132.7" y="126.3">levels.</text>
<text x="146.2" y="126.3">The</text>
<text x="154.3" y="130.5">drift</text>
<text x="155.7" y="126.3">excellent</text>
<text x="164.5" y="130.5">supports</text>
<text x="173.2" y="126.3">DC</text>
<text x="181.8" y="126.3">accuracy</text>
<text x="182.4" y="130.5">accurate</text>
<text x="25" y="135.8">temperature range: –40°C to +125°C</text>
<text x="111.1" y="134.7">current measurements over the extended industrial</text>
<text x="111.1" y="139">temperature range from –40°C to +125°C.</text>
<text x="20" y="148.5">•</text>
<text x="25" y="148.5">Isolated current sensing in:</text>
<text x="111.1" y="149.5">diagnostic</text>
<text x="111.1" y="145.3">The integrated DC/DC converter fault-detection and</text>
<text x="130.2" y="149.5">output</text>
<text x="143.2" y="149.5">pin</text>
<text x="151.1" y="149.5">of</text>
<text x="157.2" y="149.5">the</text>
<text x="165.3" y="149.5">AMC3302</text>
<text x="184.1" y="149.5">simplify</text>
<text x="25" y="153.2">–</text>
<text x="111.1" y="153.8">system-level design and diagnostics.</text>
<text x="25" y="157.5">–</text>
<text x="25" y="161.7">–</text>
<text x="136" y="160.1">Device Information</text>
<text x="25" y="165.9">–</text>
<text x="91.9" y="240.5">Typical Application</text>
</g>
<g font-size="3.5" fill="#00f">
<text x="30" y="153.2">Protection relays</text>
<text x="30" y="157.5">Motor drives</text>
<text x="30" y="161.7">Power supplies</text>
<text x="30" y="165.9">Photovoltaic inverters</text>
</g>
<text font-size="3.2" fill="#00f" x="182.6" y="21.1">AMC3302</text>
<g font-size="2.8">
<text x="115.2" y="164.6">PART NUMBER</text>
<text x="145.1" y="164.6">PACKAGE</text>
<text x="167.8" y="164.6">BODY SIZE (NOM)</text>
<text x="111.9" y="169.5">AMC3302</text>
<text x="140.6" y="169.5">SOIC (16)</text>
<text x="165" y="169.5">10.30 mm × 7.50 mm</text>
<text x="111.1" y="176.3">(1)</text>
<text x="118.6" y="176.3">For all available packages, see the orderable addendum at</text>
<text x="118.6" y="179.7">the end of the data sheet.</text>
<text x="27.9" y="265.5">An IMPORTANT NOTICE at the end of this data sheet addresses availability, warranty, changes, use in safety-critical applications,</text>
<text x="27.9" y="268.9">intellectual property matters and other important disclaimers. PRODUCTION DATA.</text>
</g>
<g font-size="2.6">
<text x="146.2" y="88.9">RMS</text>
<text x="41.4" y="119.5">PK</text>
<text x="41.4" y="128">RMS</text>
</g>
<text font-size="2.6" fill="#00f" x="167.8" y="158.9">(1)</text>
<text font-size="2.5" x="138.9" y="24.3">SBASA11B – AUGUST 2020 – REVISED JULY 2021</text>
<g font-size="2.1">
<text x="186.2" y="219.2">ADC</text>
<text x="96.5" y="232.9">AMC3302</text>
</g>
<g font-size="1.6">
<text x="137.1" y="187.9">Low-side supply</text>
<text x="138.1" y="189.9">(3.3 V or 5 V)</text>
<text x="68.2" y="194.7">DCDC_OUT</text>
<text x="125.1" y="194.7">DCDC_IN</text>
<text x="66.8" y="198.9">DCDC_HGND</text>
<text x="70.2" y="203.2">HLDO_IN</text>
<text x="88.8" y="201.1">Isolated</text>
<text x="89.4" y="203.1">Power</text>
<text x="107.9" y="201.1">Isolated</text>
<text x="108.4" y="203.1">Power</text>
<text x="125.1" y="198.9">DCDC_GND</text>
<text x="125.1" y="203.2">DIAG</text>
<text x="19.9" y="207.4">I</text>
<text x="75" y="207.4">NC</text>
<text x="125.1" y="207.4">LDO_OUT</text>
<text x="159.7" y="204.2">To MCU (optional)</text>
<text x="68.4" y="211.6">HLDO_OUT</text>
<text x="74.6" y="215.9">INP</text>
<text x="125.1" y="215.9">OUTP</text>
<text x="125.1" y="211.6">VDD</text>
<text x="21.8" y="222" transform="rotate(-90 21.8 222)">RSHUNT</text>
<text x="26.6" y="219">0 V</text>
<text x="43.6" y="221.1">± 50 mV</text>
<text x="43.6" y="216.9">+50 mV</text>
<text x="74.5" y="220.1">INN</text>
<text x="101.7" y="217.9" transform="rotate(-90 101.7 217.9)">Reinforced Isolation</text>
<text x="125.1" y="220.1">OUTN</text>
<text x="148.3" y="219">V</text>
<text x="166.3" y="219">±2.05 V</text>
<text x="72.5" y="224.3">HGND</text>
<text x="125.1" y="224.3">GND</text>
</g>
<text font-size="1.1" x="149.3" y="219.3">CMout</text>
</svg>
